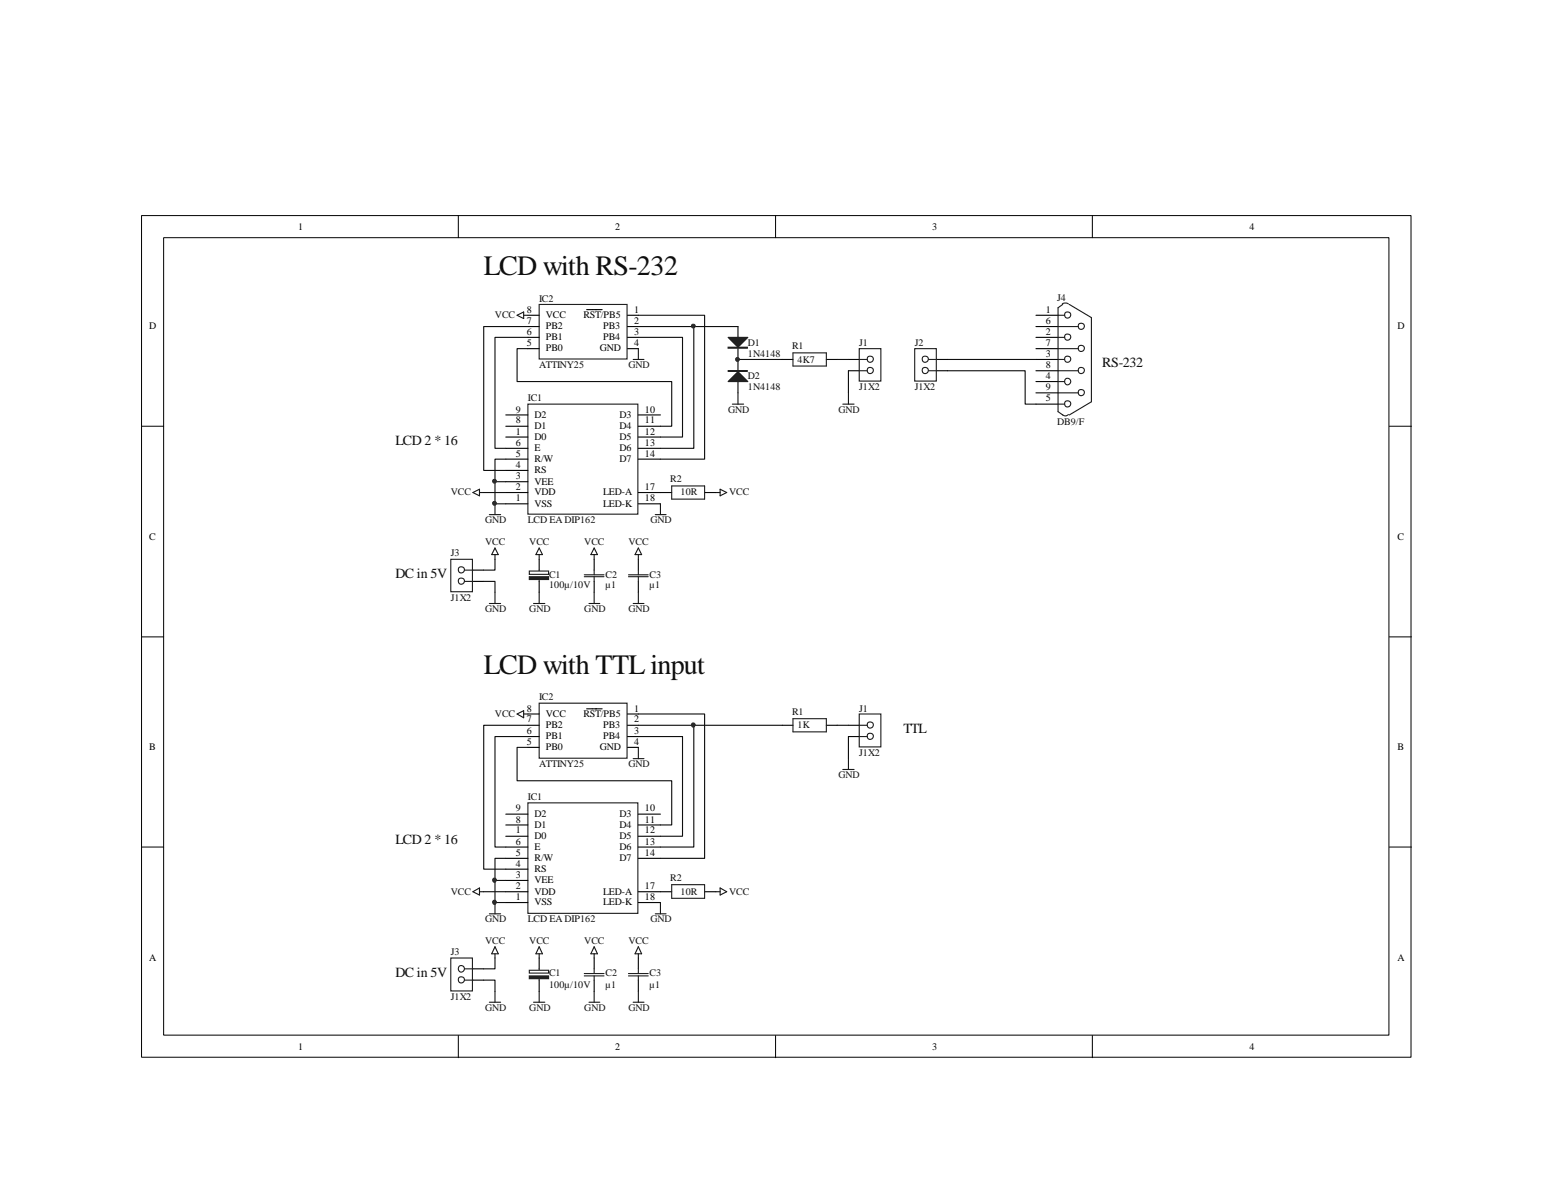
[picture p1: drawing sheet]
<svg xmlns="http://www.w3.org/2000/svg" width="279mm" height="216mm" viewBox="0 0 279 216" stroke-linecap="round" stroke-linejoin="round" font-family="sans-serif">
<g fill="none" stroke="#000" stroke-width=".18">
<path d="M25.5 38.8h228.7v151.6h-228.7zM82.6 38.8v4M139.7 38.8v4M196.8 38.8v4M29.5 42.8h220.7v143.6h-220.7zM25.5 76.8h4M250.3 76.8h4M25.5 114.7h4M250.3 114.7h4M25.5 152.5h4M250.3 152.5h4M82.6 186.5v4"/>
<path d="M139.7 186.5v4M196.8 186.5v4"/>
</g>
<path d="M132.9 58.8v1.9M186.6 56.8h4M186.6 58.8h4M132.9 62.8v1.9M186.6 60.7h4M186.6 62.8h4M186.6 64.7h4M186.6 66.8h4M186.6 68.7h4M186.6 70.7h4M186.6 72.8h4" fill="none" stroke="#000" stroke-width=".2"/>
<g fill="none" stroke="#1b1b1b" stroke-width=".2">
<path d="M190.6 58.8h3.6M190.6 56.8h1.2M191.4 54.7l.6-.1 .5 .1M191.4 54.8l-.8 .6v18.7l.8 .6M192.6 54.8l4 2.4v15.1l-4 2.4M190.6 72.8h1.2M190.6 70.7h3.6M190.6 68.7h1.2M190.6 66.8h3.6M190.6 64.7h1.2M190.6 62.8h3.6M190.6 60.7h1.2"/>
<path d="M191.4 74.6l.6 .3 .5-.3"/>
<circle cx="192.3" cy="56.7" r=".57"/>
<circle cx="194.8" cy="58.7" r=".57"/>
<circle cx="192.3" cy="68.7" r=".58"/>
<circle cx="192.3" cy="72.7" r=".57"/>
<circle cx="192.3" cy="64.7" r=".57"/>
<circle cx="192.3" cy="60.7" r=".57"/>
<circle cx="194.8" cy="70.7" r=".57"/>
<circle cx="194.8" cy="62.7" r=".57"/>
<circle cx="194.8" cy="66.7" r=".57"/>
</g>
<path d="M131.2 62.5h3.4v.2h-3.4z" fill-rule="evenodd" fill="#fff"/>
<path d="M131.2 62.5h3.4v.2h-3.4z" fill="none" stroke="#1b1b1b" stroke-width=".2"/>
<path d="M131.2 60.7h3.5l-1.8 1.8z" fill="#1b1b1b"/>
<path d="M131.2 60.7h3.5l-1.8 1.8z" fill="none" stroke="#1b1b1b" stroke-width=".2"/>
<path d="M132.9 64.7v2.1M132.9 68.7v2" fill="none" stroke="#000" stroke-width=".2"/>
<path d="M131.2 66.8h3.4z" fill-rule="evenodd" fill="#fff"/>
<path d="M131.2 66.8h3.4z" fill="none" stroke="#1b1b1b" stroke-width=".2"/>
<path d="M132.9 66.9l1.8 1.8h-3.5z" fill="#1b1b1b"/>
<path d="M131.2 68.7l1.7-1.8 1.8 1.8z" fill="none" stroke="#1b1b1b" stroke-width=".2"/>
<path d="M114.1 64.7h1.9M115 62.8v1.9M131.9 72.8h2.1M132.9 70.7v2.1M151.8 72.8h2.1M152.8 70.7v2.1" fill="none" stroke="#141414" stroke-width=".2"/>
<path d="M132.9 64.7h8M152.8 66.8v3.9M170.7 66.8h14v6h1.9M170.7 64.7h15.9" fill="none" stroke="#0e0e0e" stroke-width=".2"/>
<path d="M168.8 64.7h1.9M168.8 66.8h1.9" fill="none" stroke="#000" stroke-width=".2"/>
<path d="M164.8 62.8h3.9v5.8h-3.9z" fill-rule="evenodd" fill="#fff"/>
<g fill="none" stroke="#1b1b1b" stroke-width=".2">
<path d="M164.8 62.8h3.9v5.8h-3.9zM167.3 64.7h1.5M167.3 66.8h1.5"/>
<circle cx="166.7" cy="64.7" r=".57"/>
<circle cx="166.7" cy="66.7" r=".57"/>
</g>
<path d="M152.8 64.7h2M152.8 66.8h2" fill="none" stroke="#000" stroke-width=".2"/>
<path d="M154.8 62.8h3.9v5.8h-3.9z" fill-rule="evenodd" fill="#fff"/>
<g fill="none" stroke="#1b1b1b" stroke-width=".2">
<path d="M154.8 62.8h3.9v5.8h-3.9zM154.8 64.7h1.4M154.8 66.8h1.4"/>
<circle cx="156.8" cy="64.7" r=".57"/>
<circle cx="156.8" cy="66.7" r=".57"/>
</g>
<path d="M97.1 54.8h15.9v9.8h-15.9z" fill-rule="evenodd" fill="#fff"/>
<path d="M97.1 54.8h15.9v9.8h-15.9z" fill="none" stroke="#1b1b1b" stroke-width=".2"/>
<path d="M95.1 56.8h2M95.1 58.8h2M105.7 55.8h2.8M113 56.8h2M113 58.8h2M95.1 62.8h2M95.1 60.7h2M113 62.8h2M113 60.7h2" fill="none" stroke="#000" stroke-width=".2"/>
<path d="M95.1 72.8h19.8v19.8h-19.8z" fill-rule="evenodd" fill="#fff"/>
<path d="M95.1 72.8h19.8v19.8h-19.8zM121 87.5h5.9v2.4h-5.9z" fill="none" stroke="#1b1b1b" stroke-width=".2"/>
<g fill="none" stroke="#000" stroke-width=".2">
<path d="M91.1 78.7h4M91.1 76.8h4M91.1 74.7h4M115 78.7h4M115 76.8h4M115 74.7h4M91.1 80.7h4M91.1 82.7h4M91.1 88.7h4M91.1 90.7h4M91.1 86.7h4M91.1 84.7h4"/>
<path d="M115 80.7h4M115 82.7h4M115 88.7h6M115 90.7h4M126.9 88.7h2.1M85.2 102.7h1.9M85.2 104.7h1.9"/>
</g>
<path d="M93.1 56.8l1.2-.6v1.2zM94.3 56.8h.8M85.2 88.7l1.2-.6v1.2zM86.4 88.7h.7M88.2 92.7h2M89.2 90.7v2M118 92.7h2M119 90.7v2M129 88.7h.7M129.7 88.1l1.2 .6-1.2 .6z" fill="none" stroke="#141414" stroke-width=".2"/>
<path d="M95.1 58.8h-8v25.9h4M115 58.8h10v21.9h-6M115 56.8h11.9v25.9h-7.9M95.1 62.8h-2v5.9h27.9v8.1h-2M95.1 60.7h-5.9v20h1.9M115 60.7h7.9v18h-3.9M87.1 88.7h4M89.2 86.7h1.9M91.1 82.7h-1.9v8h1.9" fill="none" stroke="#0e0e0e" stroke-width=".2"/>
<path d="M81.2 100.7h3.9v5.9h-3.9z" fill-rule="evenodd" fill="#fff"/>
<g fill="none" stroke="#1b1b1b" stroke-width=".2">
<path d="M81.2 100.7h3.9v5.9h-3.9zM83.7 102.7h1.5M83.7 104.7h1.5M97.1 102.7v.1M97.1 104.4v.3M105.3 103.8h3.5M105.3 103.5h3.5M107 102.7v.8M107 103.8v.9M113.2 103.8h3.6M113.2 103.5h3.6M115 102.7v.8"/>
<path d="M115 103.8v.9"/>
<circle cx="83.1" cy="104.6" r=".57"/>
<circle cx="83.1" cy="102.6" r=".57"/>
</g>
<path d="M97.1 99.9v.8M97.1 98.7l.6 1.2h-1.2zM107 98.7l.6 1.2h-1.2zM107 99.9v.8M115 98.7l.6 1.2h-1.2zM115 99.9v.8M96.1 108.7h2M97.1 106.6v2.1M106.1 108.7h1.9M107 106.6v2.1M114.1 108.7h1.9M115 106.6v2.1" fill="none" stroke="#141414" stroke-width=".2"/>
<path d="M97.1 100.7v2M97.1 104.7v1.9M107 100.7v2M107 104.7v1.9M115 100.7v2M115 104.7v1.9" fill="none" stroke="#000" stroke-width=".2"/>
<path d="M95.3 103.8h3.5v.6h-3.5z" fill-rule="evenodd" fill="#1b1b1b"/>
<path d="M95.3 103.8h3.5v.6h-3.5z" fill="none" stroke="#1b1b1b" stroke-width=".2"/>
<path d="M95.3 102.8h3.5v.6h-3.5z" fill-rule="evenodd" fill="#fff"/>
<path d="M142.8 63.5h6.1v2.4h-6.1zM95.3 102.8h3.5v.6h-3.5z" fill="none" stroke="#1b1b1b" stroke-width=".2"/>
<path d="M89.2 99.9v.8M89.2 98.7l.6 1.2h-1.2zM88.2 108.7h2M89.2 106.6v2.1M114.1 136.6h1.9M115 134.6v2M151.8 138.6h2.1M152.8 136.6v2" fill="none" stroke="#141414" stroke-width=".2"/>
<path d="M125 58.8h7.9M150.8 64.7h2M87.1 104.7h2.1v1.9M89.2 100.7v2h-2.1M152.8 132.6v4" fill="none" stroke="#0e0e0e" stroke-width=".2"/>
<path d="M140.9 64.7h1.9M148.9 64.7h1.9M152.8 130.6h2M152.8 132.6h2" fill="none" stroke="#000" stroke-width=".2"/>
<path d="M154.8 128.6h3.9v5.9h-3.9z" fill-rule="evenodd" fill="#fff"/>
<g fill="none" stroke="#1b1b1b" stroke-width=".2">
<path d="M154.8 128.6h3.9v5.9h-3.9zM154.8 130.6h1.4M154.8 132.6h1.4"/>
<circle cx="156.8" cy="130.5" r=".57"/>
<circle cx="156.8" cy="132.6" r=".57"/>
</g>
<path d="M97.1 126.6h15.9v9.9h-15.9z" fill-rule="evenodd" fill="#fff"/>
<path d="M97.1 126.6h15.9v9.9h-15.9z" fill="none" stroke="#1b1b1b" stroke-width=".2"/>
<path d="M95.1 128.6h2M95.1 134.6h2M95.1 132.6h2M95.1 130.6h2M105.7 127.6h2.8M113 128.6h2M113 134.6h2M113 132.6h2M113 130.6h2" fill="none" stroke="#000" stroke-width=".2"/>
<path d="M95.1 144.6h19.8v19.9h-19.8z" fill-rule="evenodd" fill="#fff"/>
<path d="M95.1 144.6h19.8v19.9h-19.8zM121 159.3h5.9v2.5h-5.9z" fill="none" stroke="#1b1b1b" stroke-width=".2"/>
<g fill="none" stroke="#000" stroke-width=".2">
<path d="M91.1 150.6h4M91.1 148.5h4M91.1 146.6h4M91.1 152.5h4M91.1 154.6h4M91.1 158.5h4M91.1 156.5h4M115 150.6h4M115 148.5h4M115 146.6h4M115 152.5h4M115 154.6h4"/>
<path d="M85.2 174.5h1.9M85.2 176.5h1.9M91.1 160.6h4M91.1 162.5h4M115 160.6h6M115 162.5h4M126.9 160.6h2.1"/>
</g>
<path d="M93.1 128.6l1.2-.6v1.2zM94.3 128.6h.8M129.7 159.9l1.2 .7-1.2 .6zM85.2 160.6l1.2-.7v1.3zM86.4 160.6h.7M88.2 164.6h2M89.2 162.5v2.1M118 164.6h2M119 162.5v2.1M129 160.6h.7" fill="none" stroke="#141414" stroke-width=".2"/>
<path d="M95.1 134.6h-2v6h27.9v7.9h-2M95.1 132.6h-5.9v19.9h1.9M95.1 130.6h-8v25.9h4M115 132.6h7.9v18h-3.9M115 130.6h10v21.9h-6M115 128.6h11.9v26h-7.9M89.2 158.5h1.9M91.1 154.6h-1.9v7.9h1.9M87.1 160.6h4" fill="none" stroke="#0e0e0e" stroke-width=".2"/>
<path d="M81.2 172.5h3.9v5.9h-3.9z" fill-rule="evenodd" fill="#fff"/>
<g fill="none" stroke="#1b1b1b" stroke-width=".2">
<path d="M81.2 172.5h3.9v5.9h-3.9zM83.7 174.5h1.5M83.7 176.5h1.5M97.1 174.5v.2M97.1 176.3v.2M105.3 175.7h3.5M105.3 175.3h3.5M107 174.5v.8M107 175.7v.8M113.2 175.7h3.6M113.2 175.3h3.6M115 174.5v.8"/>
<path d="M115 175.7v.8"/>
<circle cx="83.1" cy="174.4" r=".58"/>
<circle cx="83.1" cy="176.4" r=".57"/>
</g>
<path d="M97.1 171.7v.8M97.1 178.5v2M97.1 170.5l.6 1.2h-1.2zM107 170.5l.6 1.2h-1.2zM107 171.7v.8M107 178.5v2M115 170.5l.6 1.2h-1.2zM115 171.7v.8M115 178.5v2M96.1 180.5h2M106.1 180.5h1.9M114.1 180.5h1.9" fill="none" stroke="#141414" stroke-width=".2"/>
<path d="M97.1 172.5v2M97.1 176.5v2M107 172.5v2M107 176.5v2M115 172.5v2M115 176.5v2" fill="none" stroke="#000" stroke-width=".2"/>
<path d="M95.3 175.7h3.5v.5h-3.5z" fill-rule="evenodd" fill="#1b1b1b"/>
<path d="M95.3 175.7h3.5v.5h-3.5z" fill="none" stroke="#1b1b1b" stroke-width=".2"/>
<path d="M95.3 174.7h3.5v.5h-3.5z" fill-rule="evenodd" fill="#fff"/>
<path d="M142.8 129.4h6.1v2.4h-6.1zM95.3 174.7h3.5v.5h-3.5z" fill="none" stroke="#1b1b1b" stroke-width=".2"/>
<path d="M89.2 171.7v.8M89.2 178.5v2M89.2 170.5l.6 1.2h-1.2zM88.2 180.5h2" fill="none" stroke="#141414" stroke-width=".2"/>
<path d="M125 130.6h15.9M150.8 130.6h2M87.1 176.5h2.1v2M89.2 172.5v2h-2.1" fill="none" stroke="#0e0e0e" stroke-width=".2"/>
<path d="M140.9 130.6h1.9M148.9 130.6h1.9" fill="none" stroke="#000" stroke-width=".2"/>
<circle cx="89.1" cy="162.5" r=".36" fill="#262626"/>
<circle cx="89.1" cy="162.5" r=".36" fill="none" stroke="#262626" stroke-width=".18"/>
<circle cx="89.1" cy="158.5" r=".36" fill="#262626"/>
<circle cx="89.1" cy="158.5" r=".36" fill="none" stroke="#262626" stroke-width=".18"/>
<circle cx="124.9" cy="130.5" r=".36" fill="#262626"/>
<circle cx="124.9" cy="130.5" r=".36" fill="none" stroke="#262626" stroke-width=".18"/>
<circle cx="132.8" cy="64.7" r=".35" fill="#262626"/>
<circle cx="132.8" cy="64.7" r=".35" fill="none" stroke="#262626" stroke-width=".18"/>
<circle cx="89.1" cy="90.6" r=".35" fill="#262626"/>
<circle cx="89.1" cy="90.6" r=".35" fill="none" stroke="#262626" stroke-width=".18"/>
<circle cx="89.1" cy="86.6" r=".35" fill="#262626"/>
<circle cx="89.1" cy="86.6" r=".35" fill="none" stroke="#262626" stroke-width=".18"/>
<circle cx="124.9" cy="58.7" r=".35" fill="#262626"/>
<circle cx="124.9" cy="58.7" r=".35" fill="none" stroke="#262626" stroke-width=".18"/>
<g font-size="5" fill="#0e0e0e">
<text x="87.1" y="49.5">LCD with RS-232</text>
<text x="87.1" y="121.4">LCD with TTL input</text>
</g>
<g font-size="2.5" fill="#0e0e0e">
<text x="198.6" y="66.2">RS-232</text>
<text x="71.2" y="80.1">LCD 2 * 16</text>
<text x="71.2" y="104.1">DC in 5V</text>
<text x="162.7" y="132">TTL</text>
<text x="71.2" y="151.9">LCD 2 * 16</text>
<text x="71.2" y="175.9">DC in 5V</text>
</g>
<g font-size="1.8">
<text x="53.7" y="41.4">1</text>
<text x="110.8" y="41.4">2</text>
<text x="167.9" y="41.4">3</text>
<text x="225.1" y="41.4">4</text>
<text x="26.9" y="59.3">D</text>
<text x="94.9" y="58.3">7</text>
<text x="94.9" y="56.3">8</text>
<text x="98.3" y="59.3">PB2</text>
<text x="98.3" y="57.3">VCC</text>
<text x="105.1" y="57.3">RST/PB5</text>
<text x="108.6" y="59.3">PB3</text>
<text x="114.2" y="58.3">2</text>
<text x="114.2" y="56.3">1</text>
<text x="188.4" y="56.3">1</text>
<text x="188.4" y="58.3">6</text>
<text x="251.7" y="59.3">D</text>
<text x="94.9" y="62.3">5</text>
<text x="94.9" y="60.3">6</text>
<text x="98.3" y="63.3">PB0</text>
<text x="98.3" y="61.3">PB1</text>
<text x="108" y="63.3">GND</text>
<text x="108.6" y="61.3">PB4</text>
<text x="114.2" y="60.3">3</text>
<text x="114.2" y="62.3">4</text>
<text x="188.4" y="60.3">2</text>
<text x="188.4" y="62.3">7</text>
<text x="188.4" y="64.3">3</text>
<text x="188.4" y="66.3">8</text>
<text x="188.4" y="68.3">4</text>
<text x="188.4" y="70.2">9</text>
<text x="92.9" y="76.2">8</text>
<text x="92.9" y="74.3">9</text>
<text x="96.3" y="77.3">D1</text>
<text x="96.3" y="75.2">D2</text>
<text x="111.6" y="75.2">D3</text>
<text x="111.6" y="77.3">D4</text>
<text x="116.2" y="74.3">10</text>
<text x="116.2" y="76.2">11</text>
<text x="188.4" y="72.3">5</text>
<text x="92.9" y="78.3">1</text>
<text x="92.9" y="82.3">5</text>
<text x="92.9" y="80.2">6</text>
<text x="96.3" y="79.3">D0</text>
<text x="96.3" y="83.3">R/W</text>
<text x="96.3" y="81.2">E</text>
<text x="111.6" y="79.3">D5</text>
<text x="111.6" y="81.2">D6</text>
<text x="111.6" y="83.3">D7</text>
<text x="116.2" y="78.3">12</text>
<text x="116.2" y="80.2">13</text>
<text x="116.2" y="82.3">14</text>
<text x="92.9" y="88.3">2</text>
<text x="92.9" y="86.2">3</text>
<text x="92.9" y="84.2">4</text>
<text x="96.3" y="89.2">VDD</text>
<text x="96.3" y="87.2">VEE</text>
<text x="96.3" y="85.2">RS</text>
<text x="108.6" y="89.2">LED-A</text>
<text x="116.2" y="88.3">17</text>
<text x="92.9" y="90.2">1</text>
<text x="96.3" y="91.2">VSS</text>
<text x="108.6" y="91.2">LED-K</text>
<text x="116.2" y="90.2">18</text>
<text x="26.9" y="97.2">C</text>
<text x="251.7" y="97.2">C</text>
<text x="94.9" y="130.1">7</text>
<text x="94.9" y="128.1">8</text>
<text x="98.3" y="131.1">PB2</text>
<text x="98.3" y="129.2">VCC</text>
<text x="105.1" y="129.2">RST/PB5</text>
<text x="108.6" y="131.1">PB3</text>
<text x="114.2" y="130.1">2</text>
<text x="114.2" y="128.1">1</text>
<text x="26.9" y="135.1">B</text>
<text x="94.9" y="134.2">5</text>
<text x="94.9" y="132.1">6</text>
<text x="98.3" y="135.1">PB0</text>
<text x="98.3" y="133.1">PB1</text>
<text x="108" y="135.1">GND</text>
<text x="108.6" y="133.1">PB4</text>
<text x="114.2" y="132.1">3</text>
<text x="114.2" y="134.2">4</text>
<text x="251.7" y="135.1">B</text>
<text x="92.9" y="148.1">8</text>
<text x="92.9" y="146.1">9</text>
<text x="96.3" y="149.1">D1</text>
<text x="96.3" y="147.1">D2</text>
<text x="111.6" y="147.1">D3</text>
<text x="111.6" y="149.1">D4</text>
<text x="116.2" y="146.1">10</text>
<text x="116.2" y="148.1">11</text>
<text x="92.9" y="150.1">1</text>
<text x="92.9" y="154.1">5</text>
<text x="92.9" y="152.1">6</text>
<text x="96.3" y="151.1">D0</text>
<text x="96.3" y="155.1">R/W</text>
<text x="96.3" y="153">E</text>
<text x="111.6" y="151.1">D5</text>
<text x="111.6" y="153">D6</text>
<text x="111.6" y="155.1">D7</text>
<text x="116.2" y="150.1">12</text>
<text x="116.2" y="152.1">13</text>
<text x="116.2" y="154.1">14</text>
<text x="92.9" y="160.1">2</text>
<text x="92.9" y="158">3</text>
<text x="92.9" y="156.1">4</text>
<text x="96.3" y="161.1">VDD</text>
<text x="96.3" y="159">VEE</text>
<text x="96.3" y="157.1">RS</text>
<text x="108.6" y="161.1">LED-A</text>
<text x="116.2" y="160.1">17</text>
<text x="92.9" y="162.1">1</text>
<text x="96.3" y="163">VSS</text>
<text x="108.6" y="163">LED-K</text>
<text x="116.2" y="162.1">18</text>
<text x="26.9" y="173">A</text>
<text x="251.7" y="173">A</text>
<text x="53.7" y="189">1</text>
<text x="110.8" y="189">2</text>
<text x="167.9" y="189">3</text>
<text x="225.1" y="189">4</text>
</g>
<g font-size="1.8" fill="#141414">
<text x="89.2" y="57.3">VCC</text>
<text x="113.2" y="66.3">GND</text>
<text x="131.2" y="74.3">GND</text>
<text x="151.1" y="74.3">GND</text>
<text x="81.2" y="89.2">VCC</text>
<text x="131.3" y="89.2">VCC</text>
<text x="87.4" y="94.2">GND</text>
<text x="117.2" y="94.2">GND</text>
<text x="87.4" y="98.2">VCC</text>
<text x="95.3" y="98.2">VCC</text>
<text x="105.3" y="98.2">VCC</text>
<text x="113.2" y="98.2">VCC</text>
<text x="87.4" y="110.2">GND</text>
<text x="95.3" y="110.2">GND</text>
<text x="105.3" y="110.2">GND</text>
<text x="113.2" y="110.2">GND</text>
<text x="89.2" y="129.2">VCC</text>
<text x="113.2" y="138.1">GND</text>
<text x="151.1" y="140.1">GND</text>
<text x="81.2" y="161.1">VCC</text>
<text x="131.3" y="161.1">VCC</text>
<text x="87.4" y="166.1">GND</text>
<text x="117.2" y="166.1">GND</text>
<text x="87.4" y="170.1">VCC</text>
<text x="95.3" y="170.1">VCC</text>
<text x="105.3" y="170.1">VCC</text>
<text x="113.2" y="170.1">VCC</text>
<text x="87.4" y="182">GND</text>
<text x="95.3" y="182">GND</text>
<text x="105.3" y="182">GND</text>
<text x="113.2" y="182">GND</text>
</g>
<g font-size="1.8" fill="#0e0e0e">
<text x="97.1" y="54.3">IC2</text>
<text x="190.4" y="54.1">J4</text>
<text x="134.7" y="62.3">D1</text>
<text x="134.7" y="64.3">1N4148</text>
<text x="142.7" y="62.9">R1</text>
<text x="143.7" y="65.3">4K7</text>
<text x="154.8" y="62.3">J1</text>
<text x="164.8" y="62.3">J2</text>
<text x="97.1" y="66.3">ATTINY25</text>
<text x="134.7" y="68.3">D2</text>
<text x="134.7" y="70.2">1N4148</text>
<text x="154.8" y="70.2">J1X2</text>
<text x="164.8" y="70.2">J1X2</text>
<text x="95.1" y="72.3">IC1</text>
<text x="190.4" y="76.5">DB9/F</text>
<text x="120.7" y="86.8">R2</text>
<text x="122.6" y="89.2">10R</text>
<text x="95.1" y="94.2">LCD EA DIP162</text>
<text x="81.2" y="100.2">J3</text>
<text x="98.9" y="104">C1</text>
<text x="98.9" y="106">100µ/10V</text>
<text x="109.1" y="104">C2</text>
<text x="109.1" y="106">µ1</text>
<text x="117" y="104">C3</text>
<text x="117" y="106">µ1</text>
<text x="81.2" y="108.2">J1X2</text>
<text x="97.1" y="126.1">IC2</text>
<text x="142.7" y="128.7">R1</text>
<text x="143.7" y="131.1">1K</text>
<text x="154.8" y="128.1">J1</text>
<text x="154.8" y="136.1">J1X2</text>
<text x="97.1" y="138.1">ATTINY25</text>
<text x="95.1" y="144.1">IC1</text>
<text x="120.7" y="158.6">R2</text>
<text x="122.6" y="161.1">10R</text>
<text x="95.1" y="166.1">LCD EA DIP162</text>
<text x="81.2" y="172">J3</text>
<text x="98.9" y="175.8">C1</text>
<text x="98.9" y="177.8">100µ/10V</text>
<text x="109.1" y="175.8">C2</text>
<text x="109.1" y="177.8">µ1</text>
<text x="117" y="175.8">C3</text>
<text x="117" y="177.8">µ1</text>
<text x="81.2" y="180">J1X2</text>
</g>
</svg>
